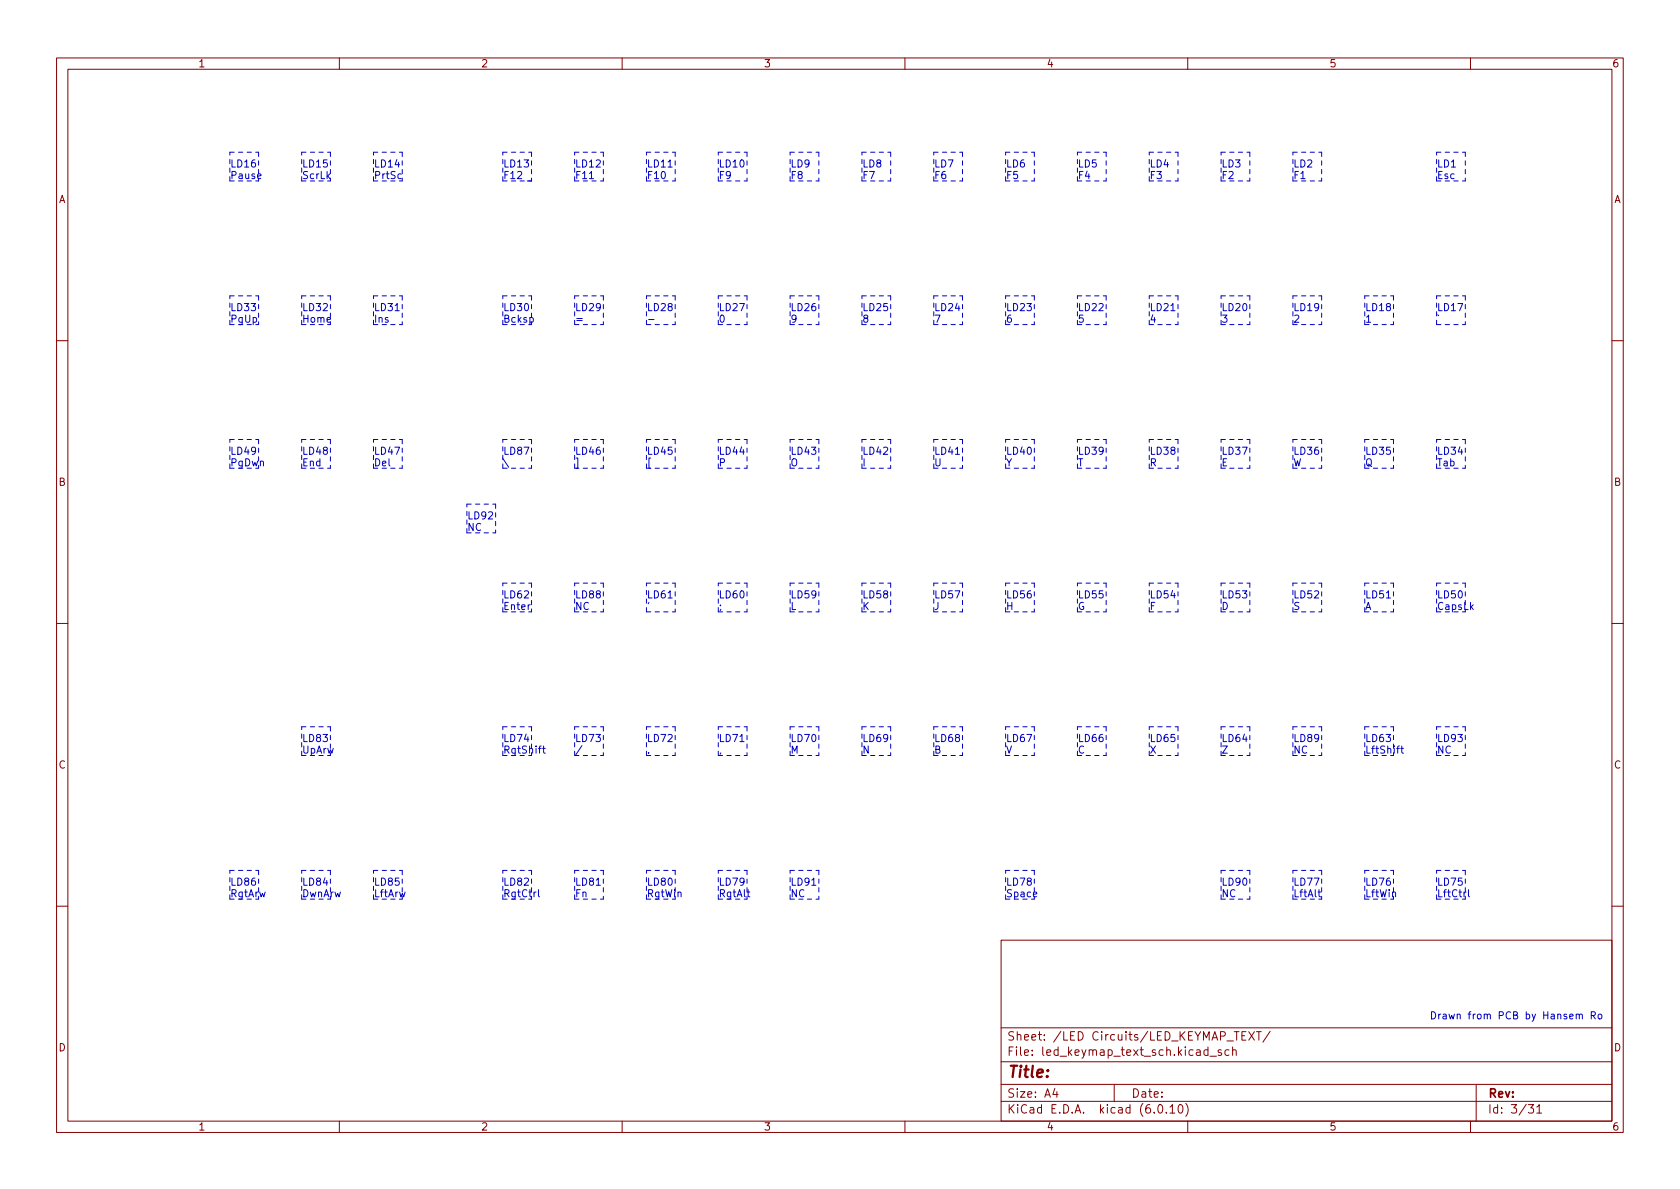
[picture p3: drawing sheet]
<svg xmlns="http://www.w3.org/2000/svg" width="297mm" height="210mm" viewBox="0 0 297 210" stroke-linecap="round" stroke-linejoin="round" font-family="sans-serif">
<g fill="none" stroke="#840000" stroke-width=".18">
<path d="M10 10.2h277v190.1h-277zM12 12.2h273v186.1h-273zM60 10.2v2M110 10.2v2M160 10.2v2M210 10.2v2M260 10.2v2M10 60.2h2M285 60.2h2M10 110.2h2M285 110.2h2M10 160.2h2"/>
<path d="M177 166.3h108v32h-108zM285 160.2h2M60 198.3v2M110 198.3v2M160 198.3v2M177 194.8h108M177 191.8h108M177 187.8h108M177 181.8h108M186.5 192.5l-.4 1h1M186.9 193v1M197 191.8v3"/>
<path d="M204.9 195.4l.2-.1a.81 .81 0 0 1 .6 .7 .81 .81 0 0 1-.3 .8h-.2a.81 .81 0 0 1-.6-.6 .81 .81 0 0 1 .3-.8zM206.2 196.7v.1M206.9 195.8l.4-.5v1.5M206.9 196.8h.8M208.5 195.4l.1-.1a.81 .81 0 0 1 .6 .7 .81 .81 0 0 1-.3 .8h-.1a.81 .81 0 0 1-.6-.6 .81 .81 0 0 1 .3-.8zM209.6 195.1a1.72 1.72 0 0 1 0 2.3M210 198.3v2M213.6 185.7l-.5-.1-.2 .3v.4l.1 .3h.6M213.6 185.1v1.5M213.9 186.8h1.2M215.9 185.7l-.3-.1-.2 .2v.3l.5 .1v.4h-.5M217.3 185.7l-.4-.1-.3 .3v.4l.1 .3h.6"/>
<path d="M217.9 185.8l.2-.2 .4 .1 .1 .9M217.9 185.1v1.5M219.6 183.1h.5M220.3 182.4h-.7v1.5h.7M220.8 182.4l1 1.5M221.8 182.4l-1 1.5M222.1 182.4h.9M222.6 182.4v1.5M224.6 182.4l-1.3 1.9M260 198.3v2M261 191.8v6.5M270.2 195.3h1l-.6 .6 .5 .1v.7l-.2 .1h-.5l-.2-.1"/>
<path d="M271.7 195.8l.5-.5v1.5M271.7 196.8h.9"/>
</g>
<g fill="none" stroke="#0000c2" stroke-width=".18">
<path d="M104.2 31.6h.7M118.1 29.5h.8M69.9 54.9h.7M93.7 56.2l.4-.1 .2 .3-.1 .5h-.5M114.7 56.5h.9M207 54.9h.8M168.9 80.3h.8M93.8 106.9l-.4 .3M118.1 105.7h.8M245.1 105.7h.8M95.9 132.3h.5M96.1 131.9v1.1l.3 .2"/>
<path d="M102.9 131.9l-1.1 1.6M130.8 131.1h.8M246.9 132.3h.5M247.4 131.9l-.3 .2v1.1M247.7 132.3h.4M247.8 131.9v1.1l.3 .2M95.2 157.3v1.1l.2 .2M105.4 156.5h.8M132.1 157.7h.5M132.3 157.3v1.1l.3 .2M143.5 156.5h.8M233 157.7h.5"/>
<path d="M233.2 157.3v1.1l.3 .2M259.6 157.3v1.1l.2 .2M278.7 179.5l.2-.2 .3 .1v.8M279.2 179.5l.2-.2 .3 .1 .1 .8M281.4 179.6l.6-.1 .1-.2-.1-.3-.6-.1v1.3M281.7 179.6l.4 .6M282.6 179.5l.2-.2 .4 .2v.4l-.1 .2-.3 .1-.2-.1z"/>
</g>
<g fill="none" stroke="#0000c2" stroke-width=".18" stroke-dasharray=".8 .8">
<path d="M40.6 32v-5.1M40.6 32h5.1M40.6 26.9h5.1M45.7 26.9v5.1M53.3 32v-5.1M53.3 32h5.1M53.3 26.9h5.1M58.4 26.9v5.1M66 32v-5.1M66 26.9h5.1M66 32h5.1M71.1 26.9v5.1"/>
<path d="M88.9 32h5.1M88.9 26.9h5.1M88.9 32v-5.1M94 26.9v5.1M94 32h-1.3M101.6 32v-5.1M101.6 32h5.1M101.6 26.9h5.1M106.7 26.9v5.1M114.3 26.9h5.1M114.3 32h5.1M114.3 32v-5.1"/>
<path d="M119.4 26.9v5.1M127 26.9h5.1M127 32h5.1M127 32v-5.1M132.1 26.9v5.1M139.7 32v-5.1M139.7 26.9h5.1M139.7 32h5.1M144.8 26.9v5.1M152.4 32v-5.1M152.4 26.9h5.1M152.4 32h5.1"/>
<path d="M157.5 26.9v5.1M165.1 32v-5.1M165.1 32h5.1M165.1 26.9h5.1M170.2 26.9v5.1M177.8 26.9h5.1M177.8 32v-5.1M177.8 32h5.1M182.9 26.9v5.1M190.5 26.9h5.1M190.5 32v-5.1M190.5 32h5.1"/>
<path d="M195.6 26.9v5.1M203.2 26.9h5.1M203.2 32v-5.1M203.2 32h5.1M208.3 26.9v5.1M215.9 32v-5.1M215.9 26.9h5.1M215.9 32h5.1M221 26.9v5.1M228.6 26.9h5.1M228.6 32v-5.1M228.6 32h5.1"/>
<path d="M233.7 26.9v5.1M254 32h5.1M254 32v-5.1M254 26.9h5.1M259.1 26.9v5.1M40.6 52.3h5.1M40.6 57.4h5.1M40.6 57.4v-5.1M45.7 52.3v5.1M53.3 57.4h5.1M53.3 57.4v-5.1M53.3 52.3h5.1"/>
<path d="M58.4 52.3v5.1M66 57.4h5.1M66 52.3h5.1M66 57.4v-5.1M71.1 52.3v5.1M88.9 57.4v-5.1M88.9 57.4h5.1M88.9 52.3h5.1M94 52.3v5.1M101.6 57.4v-5.1M101.6 57.4h5.1M101.6 52.3h5.1"/>
<path d="M106.7 52.3v5.1M114.3 52.3h5.1M114.3 57.4v-5.1M114.3 57.4h5.1M119.4 52.3v5.1M127 52.3h5.1M127 57.4h5.1M127 57.4v-5.1M132.1 52.3v5.1M139.7 57.4v-5.1M139.7 52.3h5.1M139.7 57.4h5.1"/>
<path d="M144.8 52.3v5.1M152.4 57.4h5.1M152.4 52.3h5.1M152.4 57.4v-5.1M157.5 52.3v5.1M165.1 57.4h5.1M165.1 52.3h5.1M165.1 57.4v-5.1M170.2 52.3v5.1M177.8 52.3h5.1M177.8 57.4v-5.1M177.8 57.4h5.1"/>
<path d="M182.9 52.3v5.1M190.5 57.4h5.1M190.5 57.4v-5.1M190.5 52.3h5.1M195.6 52.3v5.1M203.2 57.4h5.1M203.2 52.3h5.1M203.2 57.4v-5.1M208.3 52.3v5.1M215.9 57.4h5.1M215.9 52.3h5.1M215.9 57.4v-5.1"/>
<path d="M221 52.3v5.1M228.6 52.3h5.1M228.6 57.4v-5.1M228.6 57.4h5.1M233.7 52.3v5.1M241.3 52.3h5.1M241.3 57.4v-5.1M241.3 57.4h5.1M246.4 52.3v5.1M254 52.3h5.1M254 57.4h5.1M254 57.4v-5.1"/>
<path d="M259.1 52.3v5.1M40.6 77.7h5.1M45.7 77.7v5.1M53.3 77.7h5.1M58.4 77.7v5.1M66 77.7h5.1M71.1 77.7v5.1M88.9 77.7h5.1M94 77.7v5.1M101.6 77.7h5.1M106.7 77.7v5.1M114.3 77.7h5.1"/>
<path d="M119.4 77.7v5.1M127 77.7h5.1M132.1 77.7v5.1M139.7 77.7h5.1M144.8 77.7v5.1M152.4 77.7h5.1M157.5 77.7v5.1M165.1 77.7h5.1M170.2 77.7v5.1M177.8 77.7h5.1M182.9 77.7v5.1M190.5 77.7h5.1"/>
<path d="M195.6 77.7v5.1M203.2 77.7h5.1M208.3 77.7v5.1M215.9 77.7h5.1M221 77.7v5.1M228.6 77.7h5.1M233.7 77.7v5.1M241.3 77.7h5.1M246.4 77.7v5.1M254 77.7h5.1M259.1 77.7v5.1M40.6 82.8v-5.1"/>
<path d="M40.6 82.8h5.1M53.3 82.8h5.1M53.3 82.8v-5.1M66 82.8h5.1M66 82.8v-5.1M82.5 94.2h5.1M82.5 89.1h5.1M82.5 94.2v-5.1M87.6 89.1v5.1M88.9 82.8v-5.1M88.9 82.8h5.1M101.6 82.8v-5.1"/>
<path d="M101.6 82.8h5.1M114.3 82.8h5.1M114.3 82.8v-5.1M127 82.8v-5.1M127 82.8h5.1M139.7 82.8v-5.1M139.7 82.8h5.1M152.4 82.8h5.1M152.4 82.8v-5.1M165.1 82.8h5.1M165.1 82.8v-5.1M177.8 82.8v-5.1"/>
<path d="M177.8 82.8h5.1M190.5 82.8h5.1M190.5 82.8v-5.1M203.2 82.8h5.1M203.2 82.8v-5.1M215.9 82.8h5.1M215.9 82.8v-5.1M228.6 82.8h5.1M228.6 82.8v-5.1M241.3 82.8v-5.1M241.3 82.8h5.1M254 82.8h5.1"/>
<path d="M254 82.8v-5.1M88.9 103.1h5.1M88.9 108.2h5.1M88.9 108.2v-5.1M94 103.1v5.1M101.6 103.1h5.1M101.6 108.2h5.1M101.6 108.2v-5.1M106.7 103.1v5.1M114.3 108.2h5.1M114.3 103.1h5.1M114.3 108.2v-5.1"/>
<path d="M119.4 103.1v5.1M127 103.1h5.1M127 108.2h5.1M127 108.2v-5.1M132.1 103.1v5.1M139.7 108.2v-5.1M139.7 108.2h5.1M139.7 103.1h5.1M144.8 103.1v5.1M152.4 108.2v-5.1M152.4 103.1h5.1M152.4 108.2h5.1"/>
<path d="M157.5 103.1v5.1M165.1 103.1h5.1M165.1 108.2v-5.1M165.1 108.2h5.1M170.2 103.1v5.1M177.8 108.2h5.1M177.8 103.1h5.1M177.8 108.2v-5.1M182.9 103.1v5.1M190.5 108.2h5.1M190.5 108.2v-5.1M190.5 103.1h5.1"/>
<path d="M195.6 103.1v5.1M203.2 108.2v-5.1M203.2 103.1h5.1M203.2 108.2h5.1M208.3 103.1v5.1M215.9 103.1h5.1M215.9 108.2v-5.1M215.9 108.2h5.1M221 103.1v5.1M228.6 108.2v-5.1M228.6 108.2h5.1M228.6 103.1h5.1"/>
<path d="M233.7 103.1v5.1M241.3 108.2h5.1M241.3 108.2v-5.1M241.3 103.1h5.1M246.4 103.1v5.1M254 103.1h5.1M254 108.2h5.1M254 108.2v-5.1M259.1 103.1v5.1M53.3 128.5h5.1M53.3 133.6v-5.1M53.3 133.6h5.1"/>
<path d="M58.4 128.5v5.1M88.9 128.5h5.1M88.9 133.6v-5.1M88.9 133.6h5.1M94 128.5v5.1M101.6 133.6h5.1M101.6 133.6v-5.1M101.6 128.5h5.1M106.7 128.5v5.1M114.3 133.6h5.1M114.3 133.6v-5.1M114.3 128.5h5.1"/>
<path d="M119.4 128.5v5.1M127 133.6h5.1M127 128.5h5.1M127 133.6v-5.1M132.1 128.5v5.1M139.7 133.6v-5.1M139.7 128.5h5.1M139.7 133.6h5.1M144.8 128.5v5.1M152.4 133.6h5.1M152.4 133.6v-5.1M152.4 128.5h5.1"/>
<path d="M157.5 128.5v5.1M165.1 133.6h5.1M165.1 133.6v-5.1M165.1 128.5h5.1M170.2 128.5v5.1M177.8 133.6h5.1M177.8 133.6v-5.1M177.8 128.5h5.1M182.9 128.5v5.1M190.5 133.6h5.1M190.5 128.5h5.1M190.5 133.6v-5.1"/>
<path d="M195.6 128.5v5.1M203.2 133.6h5.1M203.2 133.6v-5.1M203.2 128.5h5.1M208.3 128.5v5.1M215.9 133.6h5.1M215.9 133.6v-5.1M215.9 128.5h5.1M221 128.5v5.1M228.6 128.5h5.1M228.6 133.6h5.1M228.6 133.6v-5.1"/>
<path d="M233.7 128.5v5.1M241.3 128.5h5.1M241.3 133.6h5.1M241.3 133.6v-5.1M246.4 128.5v5.1M254 128.5h5.1M254 133.6v-5.1M254 133.6h5.1M259.1 128.5v5.1M40.6 159v-5.1M40.6 159h5.1M40.6 153.9h5.1"/>
<path d="M45.7 153.9v5.1M53.3 153.9h5.1M53.3 159v-5.1M53.3 159h5.1M58.4 153.9v5.1M66 159h5.1M66 153.9h5.1M66 159v-5.1M71.1 153.9v5.1M88.9 159v-5.1M88.9 159h5.1M88.9 153.9h5.1"/>
<path d="M94 153.9v5.1M101.6 153.9h5.1M101.6 159v-5.1M101.6 159h5.1M106.7 153.9v5.1M114.3 159h5.1M114.3 159v-5.1M114.3 153.9h5.1M119.4 153.9v5.1M127 159h5.1M127 153.9h5.1M127 159v-5.1"/>
<path d="M132.1 153.9v5.1M139.7 159v-5.1M139.7 153.9h5.1M139.7 159h5.1M144.8 153.9v5.1M177.8 153.9h5.1M177.8 159h5.1M177.8 159v-5.1M182.9 153.9v5.1M215.9 159v-5.1M215.9 153.9h5.1M215.9 159h5.1"/>
<path d="M221 153.9v5.1M228.6 159h5.1M228.6 159v-5.1M228.6 153.9h5.1M233.7 153.9v5.1M241.3 159h5.1M241.3 159v-5.1M241.3 153.9h5.1M246.4 153.9v5.1M254 159h5.1M254 159v-5.1M254 153.9h5.1"/>
<path d="M259.1 153.9v5.1"/>
</g>
<text font-size="2.8" fill="#840000" x="178" y="190.6">Title:</text>
<g font-size="2.1" fill="#840000">
<text x="178" y="184">Sheet: /LED Circuits/LED_KEYMAP_TEXT/</text>
<text x="178" y="186.7">File: led_keymap_text_sch.kicad_sch</text>
<text x="178" y="196.9">KiCad E.D.A. kicad (6.0.10)</text>
<text x="178" y="194.1">Size: A4</text>
<text x="200" y="194.1">Date:</text>
<text x="263" y="194.1">Rev:</text>
<text x="263" y="196.9">Id: 3/31</text>
</g>
<g font-size="1.8" fill="#840000">
<text x="35" y="11.9">1</text>
<text x="85" y="11.9">2</text>
<text x="135" y="11.9">3</text>
<text x="185" y="11.9">4</text>
<text x="235" y="11.9">5</text>
<text x="285" y="11.9">6</text>
<text x="10.3" y="35.9">A</text>
<text x="285.3" y="35.9">A</text>
<text x="10.3" y="85.9">B</text>
<text x="285.3" y="85.9">B</text>
<text x="10.3" y="135.9">C</text>
<text x="285.3" y="135.9">C</text>
<text x="10.3" y="185.9">D</text>
<text x="285.3" y="185.9">D</text>
<text x="35" y="199.9">1</text>
<text x="85" y="199.9">2</text>
<text x="135" y="199.9">3</text>
<text x="185" y="199.9">4</text>
<text x="235" y="199.9">5</text>
<text x="285" y="199.9">6</text>
</g>
<g font-size="1.8" fill="#0000c2">
<text x="40.6" y="29.6">LD16</text>
<text x="53.3" y="29.6">LD15</text>
<text x="66" y="29.6">LD14</text>
<text x="88.9" y="29.6">LD13</text>
<text x="101.6" y="29.6">LD12</text>
<text x="114.3" y="29.6">LD11</text>
<text x="127" y="29.6">LD10</text>
<text x="139.7" y="29.6">LD9</text>
<text x="152.4" y="29.6">LD8</text>
<text x="165.1" y="29.6">LD7</text>
<text x="177.8" y="29.6">LD6</text>
<text x="190.5" y="29.6">LD5</text>
<text x="203.2" y="29.6">LD4</text>
<text x="215.9" y="29.6">LD3</text>
<text x="228.6" y="29.6">LD2</text>
<text x="254" y="29.6">LD1</text>
<text x="40.6" y="31.6">Pause</text>
<text x="53.3" y="31.6">ScrLk</text>
<text x="66" y="31.6">PrtSc</text>
<text x="88.9" y="31.6">F12</text>
<text x="101.6" y="31.6">F11</text>
<text x="114.3" y="31.6">F10</text>
<text x="127" y="31.6">F9</text>
<text x="139.7" y="31.6">F8</text>
<text x="152.4" y="31.6">F7</text>
<text x="165.1" y="31.6">F6</text>
<text x="177.8" y="31.6">F5</text>
<text x="190.5" y="31.6">F4</text>
<text x="203.2" y="31.6">F3</text>
<text x="215.9" y="31.6">F2</text>
<text x="228.6" y="31.6">F1</text>
<text x="254" y="31.6">Esc</text>
<text x="40.6" y="55">LD33</text>
<text x="40.6" y="57">PgUp</text>
<text x="53.3" y="55">LD32</text>
<text x="53.3" y="57">Home</text>
<text x="66" y="55">LD31</text>
<text x="66" y="57">Ins</text>
<text x="88.9" y="55">LD30</text>
<text x="88.9" y="57">Bcksp</text>
<text x="101.6" y="55">LD29</text>
<text x="101.6" y="57">=</text>
<text x="114.3" y="55">LD28</text>
<text x="127" y="55">LD27</text>
<text x="127" y="57">0</text>
<text x="139.7" y="55">LD26</text>
<text x="139.7" y="57">9</text>
<text x="152.4" y="55">LD25</text>
<text x="152.4" y="57">8</text>
<text x="165.1" y="55">LD24</text>
<text x="165.1" y="57">7</text>
<text x="177.8" y="55">LD23</text>
<text x="177.8" y="57">6</text>
<text x="190.5" y="55">LD22</text>
<text x="190.5" y="57">5</text>
<text x="203.2" y="55">LD21</text>
<text x="203.2" y="57">4</text>
<text x="215.9" y="55">LD20</text>
<text x="215.9" y="57">3</text>
<text x="228.6" y="55">LD19</text>
<text x="228.6" y="57">2</text>
<text x="241.3" y="55">LD18</text>
<text x="241.3" y="57">1</text>
<text x="254" y="55">LD17</text>
<text x="254" y="57">`</text>
<text x="40.6" y="80.4">LD49</text>
<text x="40.6" y="82.4">PgDwn</text>
<text x="53.3" y="80.4">LD48</text>
<text x="53.3" y="82.4">End</text>
<text x="66" y="80.4">LD47</text>
<text x="66" y="82.4">Del</text>
<text x="88.9" y="80.4">LD87</text>
<text x="88.9" y="82.4">\</text>
<text x="101.6" y="80.4">LD46</text>
<text x="101.6" y="82.4">]</text>
<text x="114.3" y="80.4">LD45</text>
<text x="114.3" y="82.4">[</text>
<text x="127" y="80.4">LD44</text>
<text x="127" y="82.4">P</text>
<text x="139.7" y="80.4">LD43</text>
<text x="139.7" y="82.4">O</text>
<text x="152.4" y="80.4">LD42</text>
<text x="152.4" y="82.4">I</text>
<text x="165.1" y="80.4">LD41</text>
<text x="165.1" y="82.4">U</text>
<text x="177.8" y="80.4">LD40</text>
<text x="177.8" y="82.4">Y</text>
<text x="190.5" y="80.4">LD39</text>
<text x="190.5" y="82.4">T</text>
<text x="203.2" y="80.4">LD38</text>
<text x="203.2" y="82.4">R</text>
<text x="215.9" y="80.4">LD37</text>
<text x="215.9" y="82.4">E</text>
<text x="228.6" y="80.4">LD36</text>
<text x="228.6" y="82.4">W</text>
<text x="241.3" y="80.4">LD35</text>
<text x="241.3" y="82.4">Q</text>
<text x="254" y="80.4">LD34</text>
<text x="254" y="82.4">Tab</text>
<text x="82.5" y="91.8">LD92</text>
<text x="82.5" y="93.9">NC</text>
<text x="88.9" y="105.8">LD62</text>
<text x="88.9" y="107.8">Enter</text>
<text x="101.6" y="105.8">LD88</text>
<text x="101.6" y="107.8">NC</text>
<text x="114.3" y="105.8">LD61</text>
<text x="114.3" y="107.8">'</text>
<text x="127" y="105.8">LD60</text>
<text x="127" y="107.8">;</text>
<text x="139.7" y="105.8">LD59</text>
<text x="139.7" y="107.8">L</text>
<text x="152.4" y="105.8">LD58</text>
<text x="152.4" y="107.8">K</text>
<text x="165.1" y="105.8">LD57</text>
<text x="165.1" y="107.8">J</text>
<text x="177.8" y="105.8">LD56</text>
<text x="177.8" y="107.8">H</text>
<text x="190.5" y="105.8">LD55</text>
<text x="190.5" y="107.8">G</text>
<text x="203.2" y="105.8">LD54</text>
<text x="203.2" y="107.8">F</text>
<text x="215.9" y="105.8">LD53</text>
<text x="215.9" y="107.8">D</text>
<text x="228.6" y="105.8">LD52</text>
<text x="228.6" y="107.8">S</text>
<text x="241.3" y="105.8">LD51</text>
<text x="241.3" y="107.8">A</text>
<text x="254" y="105.8">LD50</text>
<text x="254" y="107.8">CapsLk</text>
<text x="53.3" y="131.2">LD83</text>
<text x="88.9" y="131.2">LD74</text>
<text x="101.6" y="131.2">LD73</text>
<text x="114.3" y="131.2">LD72</text>
<text x="127" y="131.2">LD71</text>
<text x="139.7" y="131.2">LD70</text>
<text x="152.4" y="131.2">LD69</text>
<text x="165.1" y="131.2">LD68</text>
<text x="177.8" y="131.2">LD67</text>
<text x="190.5" y="131.2">LD66</text>
<text x="203.2" y="131.2">LD65</text>
<text x="215.9" y="131.2">LD64</text>
<text x="228.6" y="131.2">LD89</text>
<text x="241.3" y="131.2">LD63</text>
<text x="254" y="131.2">LD93</text>
<text x="53.3" y="133.2">UpArw</text>
<text x="88.9" y="133.2">RgtShift</text>
<text x="114.3" y="133.2">.</text>
<text x="127" y="133.2">,</text>
<text x="139.7" y="133.2">M</text>
<text x="152.4" y="133.2">N</text>
<text x="165.1" y="133.2">B</text>
<text x="177.8" y="133.2">V</text>
<text x="190.5" y="133.2">C</text>
<text x="203.2" y="133.2">X</text>
<text x="215.9" y="133.2">Z</text>
<text x="228.6" y="133.2">NC</text>
<text x="241.3" y="133.2">LftShift</text>
<text x="254" y="133.2">NC</text>
<text x="40.6" y="156.6">LD86</text>
<text x="40.6" y="158.6">RgtArw</text>
<text x="53.3" y="156.6">LD84</text>
<text x="53.3" y="158.6">DwnArw</text>
<text x="66" y="156.6">LD85</text>
<text x="66" y="158.6">LftArw</text>
<text x="88.9" y="156.6">LD82</text>
<text x="88.9" y="158.6">RgtCtrl</text>
<text x="101.6" y="156.6">LD81</text>
<text x="101.6" y="158.6">Fn</text>
<text x="114.3" y="156.6">LD80</text>
<text x="114.3" y="158.6">RgtWin</text>
<text x="127" y="156.6">LD79</text>
<text x="127" y="158.6">RgtAlt</text>
<text x="139.7" y="156.6">LD91</text>
<text x="139.7" y="158.6">NC</text>
<text x="177.8" y="156.6">LD78</text>
<text x="177.8" y="158.6">Space</text>
<text x="215.9" y="156.6">LD90</text>
<text x="215.9" y="158.6">NC</text>
<text x="228.6" y="156.6">LD77</text>
<text x="228.6" y="158.6">LftAlt</text>
<text x="241.3" y="156.6">LD76</text>
<text x="241.3" y="158.6">LftWin</text>
<text x="254" y="156.6">LD75</text>
<text x="254" y="158.6">LftCtrl</text>
<text x="252.7" y="180.2">Drawn from PCB by Hansem Ro</text>
</g>
</svg>
